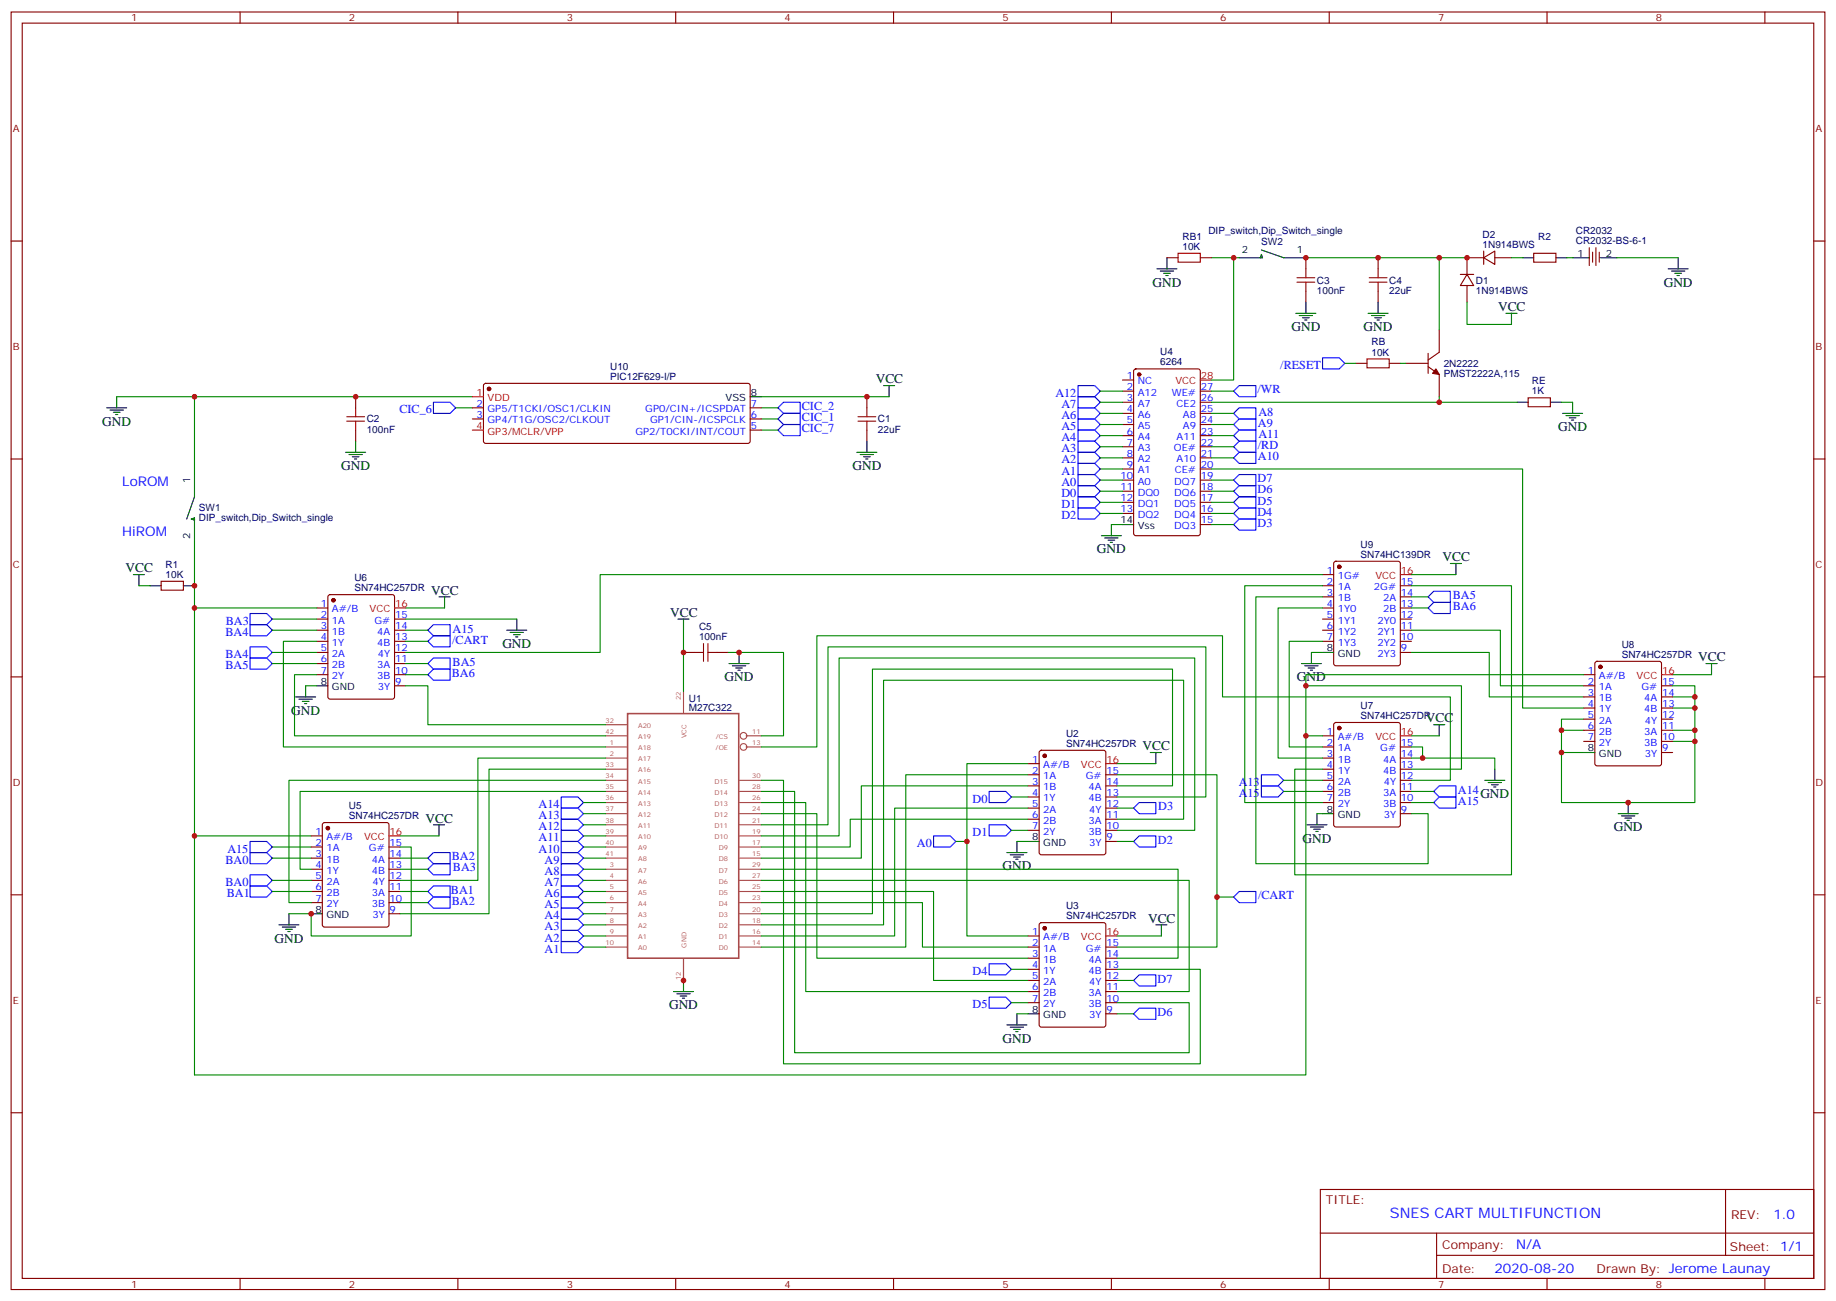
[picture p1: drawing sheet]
<svg xmlns="http://www.w3.org/2000/svg" width="583mm" height="413mm" viewBox="0 0 583 413" stroke-linecap="round" stroke-linejoin="round" font-family="sans-serif">
<g fill="none" stroke="#870000" stroke-width=".35">
<path d="M3.5 3.8h575.8v405.4h-575.8zM7.1 7.3h568.6v398.3h-568.6zM76.2 3.8v3.5M145.3 3.8v3.5M214.5 3.8v3.5M283.6 3.8v3.5M352.8 3.8v3.5M421.9 3.8v3.5M491.1 3.8v3.5M560.2 3.8v3.5M3.5 76.5h3.6M471 79.7v4.2"/>
<path d="M504.5 78.6v5.6M506.6 78.6v5.6M575.7 76.5h3.6M370.4 81.8h3.5M381 81.8h3.5M414.5 81.8v3.5M414.5 92.4v3.5M437.4 81.8v3.5M437.4 92.4v3.5M463.5 87.1h4.3M465.7 87.1l2.1 3.5h-4.3zM465.7 90.6v5.3"/>
<path d="M471 81.8l3.5-2.1v4.2zM471 81.8h-5.3v5.3M474.5 81.8h5.3M486.8 80.4h7.1v2.8h-7.1zM505.5 80v3.2M507.6 80v3.2M360.1 117.3l.4-.2h19.8l.6 .4 .1 51.8-.5 .6-20 .1-.6-.5-.1-51.7zM430.4 115.3h3.5M441 115.3h3.5M446.3 115.3h7M453.3 116.3l3.5 2.5v7.1M453.3 112.1v6.4"/>
<path d="M456.8 104.7v7.1l-3.5 2.4M112.9 125.9v3.5M112.9 136.5v3.5M149.9 129.4h3.6M149.9 132.9h3.6M153.7 121.8l.5-.2 83.5 .1 .4 .6v17.7l-.2 .5-.5 .2h-83.2l-.5-.2-.2-.5v-17.7zM238.1 129.4h3.6M238.1 132.9h3.6M238.1 136.5h3.6M275.2 125.9v3.5M275.2 136.5v3.5M356.3 120.6h3.5"/>
<path d="M356.3 124.1h3.5M356.3 127.6h3.5M356.3 131.2h3.5M356.3 134.7h3.5M356.3 138.2h3.5M381 124.1h3.5M381 127.6h3.5M381 131.2h3.5M381 134.7h3.5M381 138.2h3.5M485.1 126.2h7v2.8h-7zM3.5 145.6h3.6"/>
<path d="M356.3 141.7h3.5M356.3 145.3h3.5M356.3 148.8h3.5M356.3 152.3h3.5M356.3 155.9h3.5M356.3 159.4h3.5M381 141.7h3.5M381 145.3h3.5M381 148.8h3.5M381 152.3h3.5M381 155.9h3.5M381 159.4h3.5"/>
<path d="M575.7 145.6h3.6M356.3 162.9h3.5M381 162.9h3.5M381 166.4h3.5M423.6 178.3l.4-.2h19.8l.6 .4 .1 32-.5 .7h-20l-.6-.4-.1-32zM51.2 184.4h7v2.9h-7zM100.5 192.9h3.6M100.5 196.4h3.6M100.5 200h3.6M104.3 188.9l.5-.2h19.7l.7 .4v32l-.4 .7h-20l-.7-.4v-32zM125.2 196.4h3.6M125.2 200h3.6"/>
<path d="M419.8 182.3h3.5M419.8 185.8h3.5M419.8 189.4h3.5M419.8 192.9h3.5M419.8 196.4h3.5M419.8 200h3.5M444.5 185.8h3.5M444.5 189.4h3.5M444.5 192.9h3.5M444.5 196.4h3.5M444.5 200h3.5M3.5 214.8h3.6"/>
<path d="M100.5 207h3.6M100.5 203.5h3.6M100.5 210.5h3.6M100.5 214.1h3.6M125.2 207h3.6M125.2 203.5h3.6M125.2 210.5h3.6M125.2 214.1h3.6M125.2 217.6h3.6M217 207h3.5M227.5 207h3.6M419.8 203.5h3.5"/>
<path d="M444.5 207h3.5M444.5 203.5h3.5M502.7 214.1h3.5M502.7 217.6h3.5M506.5 210l.4-.2h19.8l.6 .5 .1 32-.5 .6-20 .1-.6-.5-.1-32zM527.4 217.6h3.5M575.7 214.8h3.6M330.1 238.3l.5-.2h19.7l.7 .4v32l-.4 .7h-20l-.7-.4-.1-32zM419.8 233.5h3.5M419.8 237h3.5M423.6 229.4l.4-.2h19.8l.6 .5 .1 32-.5 .6-20 .1-.6-.5-.1-32zM444.5 237h3.5"/>
<path d="M502.7 221.1h3.5M502.7 224.6h3.5M502.7 228.2h3.5M502.7 231.7h3.5M502.7 235.2h3.5M527.4 221.1h3.5M527.4 224.6h3.5M527.4 228.2h3.5M527.4 231.7h3.5M527.4 235.2h3.5M527.4 238.8h3.5M326.3 242.3h3.5"/>
<path d="M326.3 245.8h3.5M326.3 249.3h3.5M326.3 252.9h3.5M326.3 256.4h3.5M326.3 259.9h3.5M351 245.8h3.5M351 249.3h3.5M351 252.9h3.5M351 256.4h3.5M351 259.9h3.5M419.8 240.5h3.5M419.8 244.1h3.5"/>
<path d="M419.8 247.6h3.5M419.8 251.1h3.5M419.8 254.6h3.5M444.5 240.5h3.5M444.5 244.1h3.5M444.5 247.6h3.5M444.5 251.1h3.5M444.5 254.6h3.5M444.5 258.2h3.5M98.8 265.2h3.5M98.8 268.7h3.5M98.8 272.3h3.5"/>
<path d="M98.8 275.8h3.5M98.8 279.3h3.5M102.5 261.2l.5-.2h19.8l.6 .4 .1 32-.5 .7h-20l-.6-.4-.1-32zM123.5 268.7h3.5M123.5 272.3h3.5M123.5 275.8h3.5M123.5 279.3h3.5M326.3 263.5h3.5M351 263.5h3.5M351 267h3.5M3.5 283.9h3.6M98.8 282.9h3.5"/>
<path d="M98.8 286.4h3.5M123.5 282.9h3.5M123.5 286.4h3.5M123.5 289.9h3.5M326.3 297h3.5M330.1 292.9l.5-.2h19.7l.7 .5v32l-.4 .6-20 .1-.7-.5-.1-32zM575.7 283.9h3.6M326.3 300.5h3.5M326.3 304h3.5M326.3 307.6h3.5M326.3 311.1h3.5M326.3 314.6h3.5"/>
<path d="M326.3 318.1h3.5M351 300.5h3.5M351 304h3.5M351 307.6h3.5M351 311.1h3.5M351 314.6h3.5M351 318.1h3.5M351 321.7h3.5M3.5 353.1h3.6M575.7 353.1h3.6M419.1 377.4h156.6v28.2h-156.6zM547.7 377.4v20.9"/>
<path d="M419.1 391.2h156.5M456 398.3h119.6M456 391.2v14.2M76.2 405.6v3.6M145.3 405.6v3.6M214.5 405.6v3.6M283.6 405.6v3.6M352.8 405.6v3.6M421.9 405.6v3.6M491.1 405.6v3.6M560.2 405.6v3.6"/>
</g>
<g fill="#870000" stroke="#870000" stroke-width=".35">
<path d="M455.8 117.1l1 1.7-2.1-.3z"/>
<circle cx="331.6" cy="239.8" r=".53"/>
<circle cx="331.6" cy="294.5" r=".53"/>
<circle cx="425.1" cy="179.8" r=".53"/>
<circle cx="361.6" cy="118.8" r=".53"/>
<circle cx="105.8" cy="190.4" r=".53"/>
<circle cx="104.1" cy="262.7" r=".53"/>
<circle cx="425.1" cy="231" r=".53"/>
<circle cx="155.2" cy="123.4" r=".53"/>
<circle cx="508" cy="211.6" r=".53"/>
</g>
<g fill="none" stroke="#000" stroke-width=".35">
<path d="M400.4 79.3l7.1 2.5h7M367.2 85.3h6.4M368.3 86h4.2M369.4 86.7h2.1M370.1 87.4h.7M370.4 81.8v3.5M393.3 81.8h7.1M400.4 80.7l.4 1.1h-.8zM411.3 99.4h6.4M414.5 95.9v3.5M434.3 99.4h6.3M437.4 95.9v3.5"/>
<path d="M478 99.4h3.5M479.8 99.4v3.5M483.3 81.8h3.5M493.9 81.8h3.5M499.2 81.8h5.3M508 81.8h5.3M529.5 85.3h6.4M530.6 86h4.2M531.6 86.7h2.2M532.3 87.4h.7M532.7 81.8v3.5M412.4 100.1h4.2"/>
<path d="M413.5 100.8h2.1M414.2 101.5h.7M435.3 100.1h4.3M436.4 100.8h2.1M437.1 101.5h.7M33.9 129.4h6.3M34.9 130.1h4.3M36 130.8h2.1M36.7 131.5h.7M37 125.9v3.5M112.9 140v3.5M238.1 125.9h3.6"/>
<path d="M275.2 140v3.5M280.5 122.3h3.5M282.2 122.3v3.6M481.5 127.6h3.6M492.1 127.6h3.6M496 131.2h6.4M497.1 131.9h4.2M498.1 132.6h2.1M498.8 133.3h.7M499.2 127.6v3.6M61.7 150.6v7l-2.4 7.1M109.7 143.5h6.4"/>
<path d="M110.8 144.2h4.2M111.8 144.9h2.1M112.5 145.6h.7M272 143.5h6.3M273 144.2h4.3M274.1 144.9h2.1M274.8 145.6h.7M60.7 164.7l1-.4v.7zM61.7 164.7v7M349.6 170h6.4M350.7 170.7h4.2M351.7 171.4h2.1"/>
<path d="M352.4 172.1h.7M352.8 166.4v3.6M356.3 166.4h3.5M460.4 178.8h3.5M462.1 178.8v3.5M42.3 182.3h3.6M44.1 182.3v3.5M47.6 185.8h3.6M58.2 185.8h3.5M139.3 189.4h3.6M141.1 189.4v3.5M160.9 200h6.3"/>
<path d="M164 196.4v3.6M215.2 196.4h3.5M217 196.4v3.6M97 217.6v3.5M100.5 217.6h3.6M161.9 200.7h4.3M163 201.4h2.1M163.7 202.1h.7M231.4 210.5h6.4M232.5 211.2h4.2M233.5 211.9h2.2M234.2 212.7h.7"/>
<path d="M234.6 207v3.5M413.1 210.5h6.4M414.2 211.2h4.2M415.2 211.9h2.1M415.9 212.7h.7M416.3 207v3.5M419.8 207h3.5M541.5 210.5h3.5M543.3 210.5v3.6M93.8 221.1h6.4M94.9 221.8h4.2M96 222.5h2.1"/>
<path d="M96.7 223.2h.7M365.1 238.8h3.6M366.9 238.8v3.5M455.1 229.9h3.5M456.8 229.9v3.6M502.7 238.8h3.5M418 258.2v3.5M419.8 258.2h3.5M471.3 247.6h6.4M472.4 248.3h4.2M473.4 249h2.1M474.1 249.7h.7"/>
<path d="M474.5 244.1v3.5M513.6 258.2h6.4M514.7 258.9h4.2M515.8 259.6h2.1M516.8 254.6v3.6M137.6 261.7h3.5M139.3 261.7v3.5M319.6 270.5h6.4M320.7 271.2h4.2M321.7 271.9h2.1M322.4 272.6h.7M322.8 267v3.5"/>
<path d="M326.3 267h3.5M414.9 261.7h6.3M415.9 262.4h4.3M417 263.1h2.1M417.7 263.8h.7M516.5 260.3h.7M88.5 293.4h6.4M89.6 294.1h4.2M90.7 294.9h2.1M91.4 295.6h.7M91.7 289.9v3.5M98.8 289.9h3.5"/>
<path d="M366.9 293.4h3.5M368.7 293.4v3.6M213.8 314.6h6.3M214.8 315.3h4.3M215.9 316h2.1M216.6 316.7h.7M217 311.1v3.5M319.6 325.2h6.4M320.7 325.9h4.2M321.7 326.6h2.1M322.4 327.3h.7M322.8 321.7v3.5"/>
<path d="M326.3 321.7h3.5"/>
</g>
<path d="M149.9 125.9h3.6M149.9 136.5h3.6M381 120.6h3.5M125.2 192.9h3.6M444.5 182.3h3.5M527.4 214.1h3.5M444.5 233.5h3.5M351 242.3h3.5M123.5 265.2h3.5M351 297h3.5" fill="none" stroke="#f00" stroke-width=".35"/>
<g fill="none" stroke="#a10000" stroke-width=".35">
<path d="M373.9 80.4h7.1v2.8h-7.1zM411.7 89.5h5.6M411.7 88.1h5.6M414.5 85.3v2.8M414.5 89.5v2.9M434.6 89.5h5.7M434.6 88.1h5.7M437.4 85.3v2.8M437.4 89.5v2.9M433.9 113.9h7.1v2.8h-7.1zM110.1 133.6h5.6M110.1 132.2h5.6"/>
<path d="M112.9 129.4v2.8M112.9 133.6v2.9M272.3 133.6h5.7M272.3 132.2h5.7M275.2 129.4v2.8M275.2 133.6v2.9M220.5 207h2.8M223.3 204.2v5.6M224.7 207h2.8M224.7 204.2v5.6"/>
</g>
<g fill="none" stroke="#a64a4a" stroke-width=".35">
<path d="M217 219.4v6.9M192.3 229.9h6.9M192.3 233.5h6.9M192.3 237h6.9M236.8 233.5h4.9M236.8 237h4.9M192.3 240.5h6.9M192.3 244.1h6.9M192.3 247.6h6.9M192.3 251.1h6.9M192.3 254.6h6.9M192.3 258.2h6.9"/>
<path d="M234.7 247.6h7M234.7 251.1h7M234.7 254.6h7M234.7 258.2h7M192.3 261.7h6.9M192.3 265.2h6.9M192.3 268.7h6.9M192.3 272.3h6.9M192.3 275.8h6.9M192.3 279.3h6.9M234.7 261.7h7M234.7 265.2h7"/>
<path d="M234.7 268.7h7M234.7 272.3h7M234.7 275.8h7M234.7 279.3h7M192.3 282.9h6.9M192.3 286.4h6.9M192.3 289.9h6.9M192.3 293.4h6.9M192.3 297h6.9M234.7 282.9h7M234.7 286.4h7M234.7 289.9h7"/>
<path d="M234.7 293.4h7M234.7 297h7M192.3 300.5h6.9M217 304.1v7M234.7 300.5h7"/>
<circle cx="236" cy="237" r="1.06"/>
<circle cx="236" cy="233.5" r="1.06"/>
</g>
<path d="M199.2 226.4h35.3v77.6h-35.3z" fill="none" stroke="#a64a4a" stroke-width=".49"/>
<g fill="none" stroke="#00f" stroke-width=".35">
<path d="M419.8 113.5h5.3l1.8 1.8-1.8 1.8h-5.3zM137.6 127.6h5.3l1.7 1.8-1.7 1.8h-5.3zM246.9 129.4l1.8-1.8h5.3v3.6h-5.3zM246.9 136.5l1.8-1.8h5.3v3.5h-5.3zM248.7 131.2h5.3v3.5h-5.3l-1.8-1.8zM342.2 122.3h5.3l1.7 1.8-1.7 1.8h-5.3zM342.2 140h5.3l1.7 1.7-1.7 1.8h-5.3zM342.2 136.5h5.3l1.7 1.7-1.7 1.8h-5.3zM342.2 132.9h5.3l1.7 1.8-1.7 1.8h-5.3zM342.2 129.4h5.3l1.7 1.8-1.7 1.7h-5.3zM342.2 125.9h5.3l1.7 1.7-1.7 1.8h-5.3zM391.6 124.1l1.7-1.8h5.3v3.6h-5.3z"/>
<path d="M391.6 131.2l1.7-1.8h5.3v3.5h-5.3zM391.6 134.7l1.7-1.8h5.3v3.6h-5.3zM391.6 138.2l1.7-1.7h5.3v3.5h-5.3zM393.3 140h5.3v3.5h-5.3l-1.7-1.8zM342.2 150.6h5.3l1.7 1.7-1.7 1.8h-5.3zM342.2 147h5.3l1.7 1.8-1.7 1.8h-5.3zM342.2 143.5h5.3l1.7 1.8-1.7 1.7h-5.3zM342.2 154.1h5.3l1.7 1.8-1.7 1.7h-5.3zM342.2 157.6h5.3l1.7 1.8-1.7 1.7h-5.3zM391.6 159.4l1.7-1.8h5.3v3.5h-5.3zM391.6 155.9l1.7-1.8h5.3v3.5h-5.3zM391.6 152.3l1.7-1.7h5.3v3.5h-5.3z"/>
<path d="M393.3 143.5h5.3v3.5h-5.3l-1.7-1.7zM342.2 161.1h5.3l1.7 1.8-1.7 1.8h-5.3zM391.6 166.4l1.7-1.7h5.3v3.5h-5.3zM393.3 161.1h5.3v3.6h-5.3l-1.7-1.8zM79.4 194.7h5.3l1.7 1.7-1.7 1.8h-5.3zM79.4 198.2h5.3l1.7 1.8-1.7 1.7h-5.3zM135.8 200l1.8-1.8h5.3v3.5h-5.3zM453.3 189.4l1.8-1.8h5.3v3.5h-5.3zM453.3 192.9l1.8-1.8h5.3v3.6h-5.3zM79.4 205.2h5.3l1.7 1.8-1.7 1.8h-5.3zM79.4 208.8h5.3l1.7 1.7-1.7 1.8h-5.3zM135.8 214.1l1.8-1.8h5.3v3.5h-5.3z"/>
<path d="M135.8 210.5l1.8-1.7h5.3v3.5h-5.3zM135.8 203.5l1.8-1.8h5.3v3.5h-5.3zM178.2 259.9h5.2l1.8 1.8-1.8 1.8h-5.2zM178.2 256.4h5.2l1.8 1.8-1.8 1.7h-5.2zM178.2 252.9h5.2l1.8 1.7-1.8 1.8h-5.2zM314 251.1h5.3l1.7 1.8-1.7 1.7h-5.3zM359.8 256.4l1.8-1.8h5.3v3.6h-5.3zM400.4 245.8h5.3l1.8 1.8-1.8 1.7h-5.3zM400.4 249.3h5.3l1.8 1.8-1.8 1.8h-5.3zM455.1 254.6l1.7-1.7h5.3v3.5h-5.3zM456.8 249.3h5.3v3.6h-5.3l-1.7-1.8zM79.4 267h5.3l1.7 1.7-1.7 1.8h-5.3z"/>
<path d="M79.4 270.5h5.3l1.7 1.8-1.7 1.7h-5.3zM79.4 277.6h5.3l1.7 1.7-1.7 1.8h-5.3zM135.8 272.3l1.8-1.8h5.3v3.5h-5.3zM137.6 274h5.3v3.6h-5.3l-1.8-1.8zM178.2 263.5h5.2l1.8 1.7-1.8 1.8h-5.2zM178.2 267h5.2l1.8 1.7-1.8 1.8h-5.2zM178.2 270.5h5.2l1.8 1.8-1.8 1.7h-5.2zM178.2 274h5.2l1.8 1.8-1.8 1.8h-5.2zM178.2 277.6h5.2l1.8 1.7-1.8 1.8h-5.2zM296.3 265.2h5.3l1.8 1.8-1.8 1.7h-5.3zM314 261.7h5.3l1.7 1.8-1.7 1.7h-5.3zM361.6 265.2h5.3v3.5h-5.3l-1.8-1.7z"/>
<path d="M79.4 281.1h5.3l1.7 1.8-1.7 1.7h-5.3zM135.8 286.4l1.8-1.8h5.3v3.5h-5.3zM137.6 281.1h5.3v3.5h-5.3l-1.8-1.7zM178.2 281.1h5.2l1.8 1.8-1.8 1.7h-5.2zM178.2 284.6h5.2l1.8 1.8-1.8 1.7h-5.2zM178.2 288.1h5.2l1.8 1.8-1.8 1.8h-5.2zM178.2 291.7h5.2l1.8 1.7-1.8 1.8h-5.2zM178.2 295.2h5.2l1.8 1.8-1.8 1.7h-5.2zM178.2 298.7h5.2l1.8 1.8-1.8 1.8h-5.2zM393.3 282.9h5.3v3.5h-5.3l-1.7-1.8zM314 305.8h5.3l1.7 1.8-1.7 1.7h-5.3zM314 316.4h5.3l1.7 1.7-1.7 1.8h-5.3z"/>
<path d="M359.8 311.1l1.8-1.8h5.3v3.5h-5.3zM359.8 321.7l1.8-1.8h5.3v3.5h-5.3z"/>
</g>
<g fill="none" stroke="#008700" stroke-width=".35">
<path d="M384.5 81.8h7.1M393.3 81.8h-1.7v38.8h-7.1M414.5 81.8h51.2M456.8 81.8v22.9M465.7 95.9v7h14.1M479.8 81.8h3.5M497.4 81.8h1.8M513.3 81.8h19.4M426.9 115.3h3.5M444.5 115.3h1.8M37 125.9h112.9M61.7 125.9v24.7"/>
<path d="M144.6 129.4h5.3M241.7 125.9h40.5M241.7 129.4h5.2M241.7 136.5h5.2M241.7 132.9h5.2M349.2 124.1h7.1M349.2 127.6h7.1M349.2 131.2h7.1M349.2 134.7h7.1M349.2 138.2h7.1M384.5 124.1h7.1M384.5 127.6h97"/>
<path d="M384.5 131.2h7.1M384.5 134.7h7.1M384.5 138.2h7.1M456.8 125.9v1.7M495.7 127.6h3.5M349.2 141.7h7.1M349.2 145.3h7.1M349.2 148.8h7.1M349.2 152.3h7.1M349.2 155.9h7.1M349.2 159.4h7.1M384.5 148.8h98.8v75.8h19.4"/>
<path d="M384.5 141.7h7.1M384.5 145.3h7.1M384.5 152.3h7.1M384.5 155.9h7.1M384.5 159.4h7.1M61.7 171.7v21.2M349.2 162.9h7.1M352.8 166.4h3.5M384.5 162.9h7.1M384.5 166.4h7.1M44.1 185.8h3.5M86.4 196.4h14.1"/>
<path d="M86.4 200h14.1M100.5 192.9h-38.8v72.3M128.8 196.4h35.2M128.8 200h7M128.8 192.9h12.3M217 200v19.4M419.8 182.3h-229.3v24.7h-61.7M419.8 185.8h-24.7v68.8h24.7M419.8 189.4h-21.2v84.6h54.7v-15.8h-5.3M419.8 192.9h-14.1v47.6h14.1M448 185.8h31.8v91.8h-68.8v-33.5h8.8M448 200h28.2v17.6h26.5"/>
<path d="M448 192.9h5.3M448 189.4h5.3M448 182.3h14.1M86.4 207h14.1M86.4 210.5h14.1M97 217.6h3.5M100.5 203.5h-10.5v33.5h102.3M100.5 214.1h-7v19.4h98.8M128.8 217.6h7v12.3h56.5M128.8 210.5h7M128.8 214.1h7M128.8 203.5h7"/>
<path d="M231.1 207h17.6v26.5h-7M414.5 217.6h49.4v26.5h-15.9M416.3 207h3.5M419.8 203.5h-10.6v33.5h10.6M448 207h24.7v14.1h30M502.7 214.1h-88.2v19.4M530.9 217.6h7.1v3.5M530.9 214.1h12.4M241.7 237h17.6v-35.3h128.8v19.4h72.3v26.5h-12.4M419.8 233.5h-5.3v107.6h-352.8v-75.9h37.1M448 237h3.6v3.5M448 233.5h8.8"/>
<path d="M495.7 231.7v22.9h42.3v-19.4h-7.1M495.7 238.8h7M502.7 228.2h-7v3.5h7M530.9 231.7h7.1v3.5M530.9 224.6h7.1v7.1M530.9 221.1h7.1v3.5M185.2 258.2h7.1M185.2 254.6h7.1M192.3 251.1h-97.1v24.7h3.6M192.3 247.6h-100.6v38.8h7.1M192.3 244.1h-37.1v45.8h-28.2M192.3 240.5h-40.6v38.8h-24.7"/>
<path d="M241.7 258.2h17.6v45.8h67M241.7 254.6h14.1v60h70.5M241.7 247.6h7v89.9h132.3v-29.9h-26.5M241.7 251.1h10.5v82.9h125.3v-15.9h-23M321 252.9h5.3M326.3 242.3h-19.4v54.7h19.4M326.3 256.4h-42.3v40.6h-42.3M326.3 245.8h-38.8v54.7h-45.8M326.3 249.3h-52.9v23h-31.7M326.3 259.9h-56.4v8.8h-28.2M354.5 245.8h31.8v38.8h5.3M354.5 249.3h17.7v-37h-95.3v77.6h-35.2"/>
<path d="M354.5 259.9h21.2v-44.1h-95.2v77.6h-38.8M354.5 252.9h28.3v-47.7h-120v56.5h-21.1M354.5 242.3h12.4M354.5 256.4h5.3M407.5 251.1h12.3M407.5 247.6h12.3M418 258.2h1.8M448 240.5h26.5v3.6M448 254.6h7.1M448 251.1h7.1M86.4 279.3h12.4M86.4 272.3h12.4"/>
<path d="M86.4 268.7h12.4M127 268.7h3.5v28.3h-31.7v-7.1h-7.1M127 275.8h8.8M127 272.3h8.8M127 265.2h12.3M185.2 261.7h7.1M185.2 279.3h7.1M185.2 275.8h7.1M185.2 272.3h7.1M185.2 268.7h7.1M185.2 265.2h7.1M241.7 275.8h132.2v28.2h-19.4"/>
<path d="M241.7 279.3h135.8v35.3h-23M303.4 267h3.5M321 263.5h5.3M322.8 267h3.5M354.5 263.5h24.7v-54.7h-112.9v56.4h-24.6M354.5 267h5.3M86.4 282.9h12.4M127 286.4h8.8M127 282.9h8.8M185.2 297h7.1M185.2 293.4h7.1M185.2 289.9h7.1"/>
<path d="M185.2 286.4h7.1M185.2 282.9h7.1M241.7 286.4h51.1v14.1h33.5M241.7 282.9h54.6v28.2h30M354.5 297h14.2M386.3 284.6v15.9h-31.8M185.2 300.5h7.1M321 307.6h5.3M321 318.1h5.3M354.5 311.1h5.3M322.8 321.7h3.5M354.5 321.7h5.3"/>
</g>
<g fill="#c00">
<circle cx="386.3" cy="284.6" r=".88"/>
<circle cx="217" cy="311.1" r=".88"/>
<circle cx="306.9" cy="267" r=".88"/>
<circle cx="61.7" cy="265.2" r=".88"/>
<circle cx="98.8" cy="289.9" r=".88"/>
<circle cx="465.7" cy="81.8" r=".88"/>
<circle cx="456.8" cy="81.8" r=".88"/>
<circle cx="437.4" cy="81.8" r=".88"/>
<circle cx="217" cy="207" r=".88"/>
<circle cx="234.6" cy="207" r=".88"/>
<circle cx="414.5" cy="233.5" r=".88"/>
<circle cx="516.8" cy="254.6" r=".88"/>
<circle cx="538" cy="235.2" r=".88"/>
<circle cx="538" cy="231.7" r=".88"/>
<circle cx="538" cy="224.6" r=".88"/>
<circle cx="414.5" cy="217.6" r=".88"/>
<circle cx="451.6" cy="240.5" r=".88"/>
<circle cx="495.7" cy="238.8" r=".88"/>
<circle cx="414.5" cy="81.8" r=".88"/>
<circle cx="391.6" cy="81.8" r=".88"/>
<circle cx="112.9" cy="125.9" r=".88"/>
<circle cx="275.2" cy="125.9" r=".88"/>
<circle cx="538" cy="221.1" r=".88"/>
<circle cx="495.7" cy="231.7" r=".88"/>
<circle cx="61.7" cy="125.9" r=".88"/>
<circle cx="61.7" cy="192.9" r=".88"/>
<circle cx="61.7" cy="185.8" r=".88"/>
<circle cx="456.8" cy="127.6" r=".88"/>
</g>
<text font-size="4.6" fill="#00f" x="441.2" y="386.4">SNES CART MULTIFUNCTION</text>
<g font-size="4.2">
<text x="365.8" y="90.9">GND</text>
<text x="528.1" y="90.9">GND</text>
<text x="475.5" y="98.7">VCC</text>
<text x="409.9" y="105.1">GND</text>
<text x="432.9" y="105.1">GND</text>
<text x="278" y="121.6">VCC</text>
<text x="32.5" y="135">GND</text>
<text x="494.6" y="136.8">GND</text>
<text x="108.3" y="149.2">GND</text>
<text x="270.6" y="149.2">GND</text>
<text x="348.2" y="175.6">GND</text>
<text x="457.9" y="178.1">VCC</text>
<text x="39.9" y="181.6">VCC</text>
<text x="136.9" y="188.7">VCC</text>
<text x="212.7" y="195.7">VCC</text>
<text x="159.5" y="205.6">GND</text>
<text x="539" y="209.8">VCC</text>
<text x="230" y="216.2">GND</text>
<text x="411.7" y="216.2">GND</text>
<text x="92.4" y="226.8">GND</text>
<text x="452.6" y="229.2">VCC</text>
<text x="362.7" y="238.1">VCC</text>
<text x="469.9" y="253.2">GND</text>
<text x="135.1" y="261">VCC</text>
<text x="512.2" y="263.8">GND</text>
<text x="413.5" y="267.3">GND</text>
<text x="318.2" y="276.2">GND</text>
<text x="364.4" y="292.7">VCC</text>
<text x="87.1" y="299.1">GND</text>
<text x="212.4" y="320.3">GND</text>
<text x="318.2" y="330.8">GND</text>
</g>
<g font-size="4.2" fill="#00f">
<text x="38.8" y="154.1">LoROM</text>
<text x="38.8" y="170">HiROM</text>
<text x="562.9" y="386.7">1.0</text>
<text x="481.3" y="396.2">N/A</text>
<text x="474.4" y="404">2020-08-20</text>
</g>
<g font-size="3.9" fill="#00f">
<text x="406.4" y="117.1">/RESET</text>
<text x="335" y="125.9">A12</text>
<text x="399.2" y="124.8">/WR</text>
<text x="126.8" y="131.2">CIC_6</text>
<text x="254.5" y="130.2">CIC_2</text>
<text x="336.9" y="129.4">A7</text>
<text x="399.4" y="131.9">A8</text>
<text x="254.5" y="137.2">CIC_7</text>
<text x="254.5" y="133.6">CIC_1</text>
<text x="336.9" y="136.5">A5</text>
<text x="336.9" y="132.9">A6</text>
<text x="399.3" y="135.4">A9</text>
<text x="336.9" y="143.5">A3</text>
<text x="336.9" y="140">A4</text>
<text x="399.3" y="142.6">/RD</text>
<text x="399.4" y="139">A11</text>
<text x="336.9" y="147">A2</text>
<text x="399.3" y="146">A10</text>
<text x="336.9" y="154.1">A0</text>
<text x="336.9" y="150.6">A1</text>
<text x="399.2" y="153">D7</text>
<text x="336.9" y="157.6">D0</text>
<text x="336.9" y="161.1">D1</text>
<text x="399.2" y="160.1">D5</text>
<text x="399.2" y="156.6">D6</text>
<text x="336.9" y="164.7">D2</text>
<text x="399.1" y="163.6">D4</text>
<text x="399.2" y="167.1">D3</text>
<text x="461.2" y="190.1">BA5</text>
<text x="461.2" y="193.7">BA6</text>
<text x="71.6" y="201.7">BA4</text>
<text x="71.6" y="198.2">BA3</text>
<text x="143.7" y="200.7">A15</text>
<text x="71.6" y="208.8">BA4</text>
<text x="143.5" y="204.2">/CART</text>
<text x="71.6" y="212.3">BA5</text>
<text x="143.4" y="214.8">BA6</text>
<text x="143.7" y="211.3">BA5</text>
<text x="393.2" y="249.3">A13</text>
<text x="462.8" y="251.9">A14</text>
<text x="170.9" y="256.4">A14</text>
<text x="308.7" y="254.6">D0</text>
<text x="367.7" y="257.2">D3</text>
<text x="393.2" y="252.9">A15</text>
<text x="462.8" y="255.4">A15</text>
<text x="170.9" y="263.5">A12</text>
<text x="170.9" y="259.9">A13</text>
<text x="170.9" y="267">A11</text>
<text x="291.1" y="268.7">A0</text>
<text x="308.7" y="265.2">D1</text>
<text x="367.5" y="267.7">D2</text>
<text x="71.6" y="274">BA0</text>
<text x="72.2" y="270.5">A15</text>
<text x="143.4" y="273">BA2</text>
<text x="170.9" y="270.5">A10</text>
<text x="172.9" y="274">A9</text>
<text x="71.6" y="281.1">BA0</text>
<text x="143.8" y="276.5">BA3</text>
<text x="172.9" y="277.6">A8</text>
<text x="172.9" y="281.1">A7</text>
<text x="72" y="284.7">BA1</text>
<text x="143.2" y="283.5">BA1</text>
<text x="143.4" y="287.1">BA2</text>
<text x="172.9" y="284.6">A6</text>
<text x="399.3" y="285.3">/CART</text>
<text x="172.9" y="288.1">A5</text>
<text x="172.9" y="291.7">A4</text>
<text x="172.9" y="295.2">A3</text>
<text x="172.9" y="298.7">A2</text>
<text x="172.9" y="302.3">A1</text>
<text x="308.7" y="309.3">D4</text>
<text x="367.4" y="311.8">D7</text>
<text x="308.7" y="319.9">D5</text>
<text x="367.4" y="322.4">D6</text>
</g>
<g font-size="3.9" fill="#800">
<text x="420.9" y="382">TITLE:</text>
<text x="549.5" y="386.7">REV:</text>
<text x="457.8" y="396.2">Company:</text>
<text x="549.1" y="396.8">Sheet: 1/1</text>
<text x="457.8" y="403.9">Date:</text>
<text x="506.8" y="403.9">Drawn By: Jerome Launay</text>
</g>
<g font-size="3.2" fill="#800">
<text x="41.6" y="6.8">1</text>
<text x="110.8" y="6.8">2</text>
<text x="179.9" y="6.8">3</text>
<text x="249.1" y="6.8">4</text>
<text x="318.2" y="6.8">5</text>
<text x="387.3" y="6.8">6</text>
<text x="456.5" y="6.8">7</text>
<text x="525.6" y="6.8">8</text>
<text x="4.1" y="41.9">A</text>
<text x="576.3" y="41.9">A</text>
<text x="4.1" y="111.1">B</text>
<text x="576.3" y="111.1">B</text>
<text x="4.1" y="180.2">C</text>
<text x="576.3" y="180.2">C</text>
<text x="4.1" y="249.3">D</text>
<text x="576.3" y="249.3">D</text>
<text x="4.1" y="318.5">E</text>
<text x="576.3" y="318.5">E</text>
<text x="41.6" y="408.6">1</text>
<text x="110.8" y="408.6">2</text>
<text x="179.9" y="408.6">3</text>
<text x="249.1" y="408.6">4</text>
<text x="318.2" y="408.6">5</text>
<text x="387.3" y="408.6">6</text>
<text x="456.5" y="408.6">7</text>
<text x="525.6" y="408.6">8</text>
</g>
<g font-size="3.2" fill="#000080">
<text x="375.4" y="76.1">RB1</text>
<text x="383.6" y="74.1">DIP_switch,Dip_Switch_single</text>
<text x="400.4" y="77.7">SW2</text>
<text x="470.6" y="75.4">D2</text>
<text x="488.3" y="76.1">R2</text>
<text x="500.2" y="77.5">CR2032-BS-6-1</text>
<text x="500.2" y="74.4">CR2032</text>
<text x="375.4" y="79.3">10K</text>
<text x="470.6" y="78.6">1N914BWS</text>
<text x="418" y="90">C3</text>
<text x="441" y="90">C4</text>
<text x="468.5" y="90">D1</text>
<text x="418" y="93.2">100nF</text>
<text x="441" y="93.2">22uF</text>
<text x="468.5" y="93.2">1N914BWS</text>
<text x="368.3" y="112.7">U4</text>
<text x="435.3" y="112.8">10K</text>
<text x="435.3" y="109.6">RB</text>
<text x="193.7" y="117.4">U10</text>
<text x="368.3" y="115.9">6264</text>
<text x="458.3" y="119.6">PMST2222A,115</text>
<text x="458.3" y="116.4">2N2222</text>
<text x="193.7" y="120.6">PIC12F629-I/P</text>
<text x="486.3" y="125.2">1K</text>
<text x="486.3" y="121.9">RE</text>
<text x="116.4" y="137.3">100nF</text>
<text x="116.4" y="134">C2</text>
<text x="278.7" y="137.3">22uF</text>
<text x="278.7" y="134">C1</text>
<text x="63.1" y="165.4">DIP_switch,Dip_Switch_single</text>
<text x="63.1" y="162.2">SW1</text>
<text x="431.9" y="173.8">U9</text>
<text x="431.9" y="177">SN74HC139DR</text>
<text x="52.6" y="183.4">10K</text>
<text x="52.6" y="180.2">R1</text>
<text x="112.5" y="184.2">U6</text>
<text x="112.5" y="187.6">SN74HC257DR</text>
<text x="221.9" y="203.1">100nF</text>
<text x="221.9" y="199.9">C5</text>
<text x="514.8" y="208.8">SN74HC257DR</text>
<text x="514.8" y="205.5">U8</text>
<text x="218.6" y="225.7">M27C322</text>
<text x="218.6" y="222.8">U1</text>
<text x="431.9" y="224.9">U7</text>
<text x="338.4" y="233.8">U2</text>
<text x="431.9" y="228.2">SN74HC257DR</text>
<text x="338.4" y="237">SN74HC257DR</text>
<text x="110.7" y="256.5">U5</text>
<text x="110.7" y="259.9">SN74HC257DR</text>
<text x="338.4" y="291.7">SN74HC257DR</text>
<text x="338.4" y="288.4">U3</text>
</g>
<g font-size="3.2">
<text x="394.2" y="80.4">2</text>
<text x="411.7" y="80.4">1</text>
<text x="500.7" y="81.4">1</text>
<text x="509.8" y="81.4">2</text>
<text x="238.3" y="125.5">8</text>
<text x="230.3" y="127.3">VSS</text>
<text x="60.3" y="153.4" transform="rotate(-90 60.3 153.4)">1</text>
<text x="355.6" y="166.1">14</text>
<text x="361.1" y="167.9">Vss</text>
<text x="60.3" y="170.9" transform="rotate(-90 60.3 170.9)">2</text>
<text x="421.1" y="206.7">8</text>
<text x="424.6" y="208.4">GND</text>
<text x="101.9" y="217.2">8</text>
<text x="105.4" y="219">GND</text>
<text x="504" y="238.4">8</text>
<text x="507.5" y="240.2">GND</text>
<text x="421.1" y="257.8">8</text>
<text x="424.6" y="259.6">GND</text>
<text x="327.7" y="266.6">8</text>
<text x="331.2" y="268.4">GND</text>
<text x="100.1" y="289.6">8</text>
<text x="103.6" y="291.3">GND</text>
<text x="327.7" y="321.3">8</text>
<text x="331.2" y="323.1">GND</text>
</g>
<g font-size="3.2" fill="#f00">
<text x="151.3" y="125.5">1</text>
<text x="373.1" y="122">VCC</text>
<text x="381.2" y="120.2">28</text>
<text x="154.8" y="127.3">VDD</text>
<text x="151.3" y="136.1">4</text>
<text x="154.8" y="137.9">GP3/MCLR/VPP</text>
<text x="436.6" y="183.7">VCC</text>
<text x="444.7" y="182">16</text>
<text x="117.3" y="194.3">VCC</text>
<text x="125.4" y="192.5">16</text>
<text x="519.5" y="215.5">VCC</text>
<text x="527.6" y="213.7">16</text>
<text x="444.7" y="233.1">16</text>
<text x="436.6" y="234.9">VCC</text>
<text x="343.1" y="243.7">VCC</text>
<text x="351.2" y="241.9">16</text>
<text x="115.6" y="266.6">VCC</text>
<text x="123.6" y="264.9">16</text>
<text x="343.1" y="298.4">VCC</text>
<text x="351.2" y="296.6">16</text>
</g>
<g font-size="3.2" fill="#00f">
<text x="357.6" y="120.2">1</text>
<text x="357.6" y="123.8">2</text>
<text x="361.1" y="122">NC</text>
<text x="361.1" y="125.5">A12</text>
<text x="372" y="125.5">WE#</text>
<text x="381.2" y="123.8">27</text>
<text x="151.3" y="129">2</text>
<text x="154.8" y="130.8">GP5/T1CKI/OSC1/CLKIN</text>
<text x="204.8" y="130.8">GP0/CIN+/ICSPDAT</text>
<text x="238.3" y="129">7</text>
<text x="357.6" y="127.3">3</text>
<text x="357.6" y="130.8">4</text>
<text x="361.1" y="129">A7</text>
<text x="373.5" y="129">CE2</text>
<text x="381.2" y="130.8">25</text>
<text x="381.2" y="127.3">26</text>
<text x="151.3" y="132.6">3</text>
<text x="154.8" y="134.3">GP4/T1G/OSC2/CLKOUT</text>
<text x="201.7" y="137.9">GP2/T0CKI/INT/COUT</text>
<text x="206.4" y="134.3">GP1/CIN-/ICSPCLK</text>
<text x="238.3" y="136.1">5</text>
<text x="238.3" y="132.6">6</text>
<text x="357.6" y="134.3">5</text>
<text x="357.6" y="137.9">6</text>
<text x="361.1" y="132.6">A6</text>
<text x="361.1" y="136.1">A5</text>
<text x="375.5" y="136.1">A9</text>
<text x="375.5" y="132.6">A8</text>
<text x="381.2" y="137.9">23</text>
<text x="381.2" y="134.3">24</text>
<text x="357.6" y="141.4">7</text>
<text x="361.1" y="139.6">A4</text>
<text x="361.1" y="143.2">A3</text>
<text x="372.6" y="143.2">OE#</text>
<text x="373.5" y="139.6">A11</text>
<text x="381.2" y="141.4">22</text>
<text x="357.6" y="144.9">8</text>
<text x="357.6" y="148.4">9</text>
<text x="361.1" y="146.7">A2</text>
<text x="373.5" y="146.7">A10</text>
<text x="381.2" y="148.4">20</text>
<text x="381.2" y="144.9">21</text>
<text x="355.6" y="152">10</text>
<text x="355.6" y="155.5">11</text>
<text x="361.1" y="150.2">A1</text>
<text x="361.1" y="153.7">A0</text>
<text x="372.7" y="153.7">DQ7</text>
<text x="372.9" y="150.2">CE#</text>
<text x="381.2" y="155.5">18</text>
<text x="381.2" y="152">19</text>
<text x="355.6" y="159">12</text>
<text x="361.1" y="157.3">DQ0</text>
<text x="361.1" y="160.8">DQ1</text>
<text x="372.7" y="160.8">DQ5</text>
<text x="372.7" y="157.3">DQ6</text>
<text x="381.2" y="159">17</text>
<text x="355.6" y="162.6">13</text>
<text x="361.1" y="164.3">DQ2</text>
<text x="372.7" y="167.9">DQ3</text>
<text x="372.7" y="164.3">DQ4</text>
<text x="381.2" y="166.1">15</text>
<text x="381.2" y="162.6">16</text>
<text x="421.1" y="182">1</text>
<text x="421.1" y="185.5">2</text>
<text x="424.6" y="183.7">1G#</text>
<text x="444.7" y="185.5">15</text>
<text x="421.1" y="189">3</text>
<text x="424.6" y="187.3">1A</text>
<text x="424.6" y="190.8">1B</text>
<text x="436.1" y="187.3">2G#</text>
<text x="439" y="190.8">2A</text>
<text x="444.7" y="189">14</text>
<text x="101.9" y="192.5">1</text>
<text x="101.9" y="196.1">2</text>
<text x="105.4" y="194.3">A#/B</text>
<text x="105.4" y="197.8">1A</text>
<text x="118.9" y="197.8">G#</text>
<text x="125.4" y="196.1">15</text>
<text x="421.1" y="192.5">4</text>
<text x="421.1" y="196.1">5</text>
<text x="424.6" y="194.3">1Y0</text>
<text x="424.6" y="197.8">1Y1</text>
<text x="437.2" y="197.8">2Y0</text>
<text x="439" y="194.3">2B</text>
<text x="444.7" y="196.1">12</text>
<text x="444.7" y="192.5">13</text>
<text x="101.9" y="199.6">3</text>
<text x="101.9" y="203.1">4</text>
<text x="105.4" y="201.4">1B</text>
<text x="119.7" y="201.4">4A</text>
<text x="125.4" y="203.1">13</text>
<text x="125.4" y="199.6">14</text>
<text x="421.1" y="199.6">6</text>
<text x="421.1" y="203.1">7</text>
<text x="424.6" y="201.4">1Y2</text>
<text x="437.2" y="201.4">2Y1</text>
<text x="444.7" y="203.1">10</text>
<text x="444.7" y="199.6">11</text>
<text x="101.9" y="206.7">5</text>
<text x="105.4" y="204.9">1Y</text>
<text x="105.4" y="208.4">2A</text>
<text x="119.7" y="204.9">4B</text>
<text x="120" y="208.4">4Y</text>
<text x="125.4" y="206.7">12</text>
<text x="424.6" y="204.9">1Y3</text>
<text x="437.2" y="208.4">2Y3</text>
<text x="437.2" y="204.9">2Y2</text>
<text x="444.7" y="206.7">9</text>
<text x="101.9" y="210.2">6</text>
<text x="101.9" y="213.7">7</text>
<text x="105.4" y="211.9">2B</text>
<text x="105.4" y="215.5">2Y</text>
<text x="119.7" y="215.5">3B</text>
<text x="119.7" y="211.9">3A</text>
<text x="125.4" y="213.7">10</text>
<text x="125.4" y="210.2">11</text>
<text x="504" y="213.7">1</text>
<text x="507.5" y="215.5">A#/B</text>
<text x="120" y="219">3Y</text>
<text x="125.4" y="217.2">9</text>
<text x="504" y="217.2">2</text>
<text x="504" y="220.8">3</text>
<text x="507.5" y="219">1A</text>
<text x="521" y="219">G#</text>
<text x="527.6" y="220.8">14</text>
<text x="527.6" y="217.2">15</text>
<text x="504" y="224.3">4</text>
<text x="504" y="227.8">5</text>
<text x="507.5" y="222.5">1B</text>
<text x="507.5" y="226.1">1Y</text>
<text x="521.9" y="226.1">4B</text>
<text x="521.9" y="222.5">4A</text>
<text x="527.6" y="227.8">12</text>
<text x="527.6" y="224.3">13</text>
<text x="421.1" y="233.1">1</text>
<text x="504" y="231.4">6</text>
<text x="507.5" y="229.6">2A</text>
<text x="507.5" y="233.1">2B</text>
<text x="521.9" y="233.1">3A</text>
<text x="522.1" y="229.6">4Y</text>
<text x="527.6" y="231.4">11</text>
<text x="421.1" y="236.6">2</text>
<text x="424.6" y="234.9">A#/B</text>
<text x="424.6" y="238.4">1A</text>
<text x="438.1" y="238.4">G#</text>
<text x="444.7" y="236.6">15</text>
<text x="504" y="234.9">7</text>
<text x="507.5" y="236.6">2Y</text>
<text x="521.9" y="236.6">3B</text>
<text x="527.6" y="238.4">9</text>
<text x="527.6" y="234.9">10</text>
<text x="327.7" y="241.9">1</text>
<text x="327.7" y="245.5">2</text>
<text x="331.2" y="243.7">A#/B</text>
<text x="351.2" y="245.5">15</text>
<text x="421.1" y="240.2">3</text>
<text x="421.1" y="243.7">4</text>
<text x="424.6" y="241.9">1B</text>
<text x="424.6" y="245.5">1Y</text>
<text x="439" y="245.5">4B</text>
<text x="439" y="241.9">4A</text>
<text x="444.7" y="243.7">13</text>
<text x="444.7" y="240.2">14</text>
<text x="522.1" y="240.2">3Y</text>
<text x="327.7" y="249">3</text>
<text x="331.2" y="247.2">1A</text>
<text x="331.2" y="250.8">1B</text>
<text x="344.6" y="247.2">G#</text>
<text x="345.5" y="250.8">4A</text>
<text x="351.2" y="249">14</text>
<text x="421.1" y="247.2">5</text>
<text x="421.1" y="250.8">6</text>
<text x="424.6" y="249">2A</text>
<text x="439.2" y="249">4Y</text>
<text x="444.7" y="250.8">11</text>
<text x="444.7" y="247.2">12</text>
<text x="327.7" y="252.5">4</text>
<text x="327.7" y="256">5</text>
<text x="331.2" y="254.3">1Y</text>
<text x="331.2" y="257.8">2A</text>
<text x="345.5" y="254.3">4B</text>
<text x="345.7" y="257.8">4Y</text>
<text x="351.2" y="256">12</text>
<text x="351.2" y="252.5">13</text>
<text x="421.1" y="254.3">7</text>
<text x="424.6" y="252.5">2B</text>
<text x="424.6" y="256">2Y</text>
<text x="439" y="256">3B</text>
<text x="439" y="252.5">3A</text>
<text x="444.7" y="257.8">9</text>
<text x="444.7" y="254.3">10</text>
<text x="327.7" y="259.6">6</text>
<text x="327.7" y="263.1">7</text>
<text x="331.2" y="261.3">2B</text>
<text x="345.5" y="261.3">3A</text>
<text x="351.2" y="263.1">10</text>
<text x="351.2" y="259.6">11</text>
<text x="439.2" y="259.6">3Y</text>
<text x="100.1" y="264.9">1</text>
<text x="100.1" y="268.4">2</text>
<text x="103.6" y="266.6">A#/B</text>
<text x="123.6" y="268.4">15</text>
<text x="331.2" y="264.9">2Y</text>
<text x="345.5" y="264.9">3B</text>
<text x="345.7" y="268.4">3Y</text>
<text x="351.2" y="266.6">9</text>
<text x="100.1" y="271.9">3</text>
<text x="100.1" y="275.4">4</text>
<text x="103.6" y="270.2">1A</text>
<text x="103.6" y="273.7">1B</text>
<text x="117.1" y="270.2">G#</text>
<text x="118" y="273.7">4A</text>
<text x="123.6" y="275.4">13</text>
<text x="123.6" y="271.9">14</text>
<text x="100.1" y="279">5</text>
<text x="103.6" y="277.2">1Y</text>
<text x="103.6" y="280.7">2A</text>
<text x="118" y="277.2">4B</text>
<text x="118.2" y="280.7">4Y</text>
<text x="123.6" y="279">12</text>
<text x="100.1" y="282.5">6</text>
<text x="100.1" y="286">7</text>
<text x="103.6" y="284.3">2B</text>
<text x="103.6" y="287.8">2Y</text>
<text x="118" y="287.8">3B</text>
<text x="118" y="284.3">3A</text>
<text x="123.6" y="286">10</text>
<text x="123.6" y="282.5">11</text>
<text x="118.2" y="291.3">3Y</text>
<text x="123.6" y="289.6">9</text>
<text x="327.7" y="296.6">1</text>
<text x="331.2" y="298.4">A#/B</text>
<text x="327.7" y="300.1">2</text>
<text x="327.7" y="303.7">3</text>
<text x="331.2" y="301.9">1A</text>
<text x="331.2" y="305.4">1B</text>
<text x="344.6" y="301.9">G#</text>
<text x="345.5" y="305.4">4A</text>
<text x="351.2" y="303.7">14</text>
<text x="351.2" y="300.1">15</text>
<text x="327.7" y="307.2">4</text>
<text x="327.7" y="310.7">5</text>
<text x="331.2" y="309">1Y</text>
<text x="345.5" y="309">4B</text>
<text x="351.2" y="310.7">12</text>
<text x="351.2" y="307.2">13</text>
<text x="327.7" y="314.3">6</text>
<text x="327.7" y="317.8">7</text>
<text x="331.2" y="312.5">2A</text>
<text x="331.2" y="316">2B</text>
<text x="345.5" y="316">3A</text>
<text x="345.7" y="312.5">4Y</text>
<text x="351.2" y="317.8">10</text>
<text x="351.2" y="314.3">11</text>
<text x="331.2" y="319.5">2Y</text>
<text x="345.5" y="319.5">3B</text>
<text x="345.7" y="323.1">3Y</text>
<text x="351.2" y="321.3">9</text>
</g>
<g font-size="2.1" fill="#a54b4b">
<text x="216.2" y="222.1" transform="rotate(-90 216.2 222.1)">22</text>
<text x="192.2" y="229.2">32</text>
<text x="192.2" y="232.8">42</text>
<text x="202.6" y="231">A20</text>
<text x="238.8" y="232.8">11</text>
<text x="193.6" y="236.3">1</text>
<text x="193.6" y="239.8">2</text>
<text x="202.6" y="234.5">A19</text>
<text x="202.6" y="238">A18</text>
<text x="217.9" y="234.2" transform="rotate(-90 217.9 234.2)">VCC</text>
<text x="227.2" y="238">/OE</text>
<text x="227.2" y="234.5">/CS</text>
<text x="238.8" y="236.3">13</text>
<text x="192.2" y="243.4">33</text>
<text x="202.6" y="241.6">A17</text>
<text x="202.6" y="245.1">A16</text>
<text x="192.2" y="246.9">34</text>
<text x="192.2" y="250.4">35</text>
<text x="202.6" y="248.6">A15</text>
<text x="226.8" y="248.6">D15</text>
<text x="238.8" y="246.9">30</text>
<text x="238.8" y="250.4">28</text>
<text x="192.2" y="253.9">36</text>
<text x="192.2" y="257.5">37</text>
<text x="202.6" y="252.1">A14</text>
<text x="202.6" y="255.7">A13</text>
<text x="226.8" y="252.1">D14</text>
<text x="226.8" y="255.7">D13</text>
<text x="238.8" y="253.9">26</text>
<text x="238.8" y="257.5">24</text>
<text x="192.2" y="261">38</text>
<text x="202.6" y="259.2">A12</text>
<text x="202.6" y="262.7">A11</text>
<text x="226.8" y="259.2">D12</text>
<text x="226.8" y="262.7">D11</text>
<text x="238.8" y="261">21</text>
<text x="192.2" y="264.5">39</text>
<text x="192.2" y="268.1">40</text>
<text x="202.6" y="266.3">A10</text>
<text x="202.6" y="269.8">A9</text>
<text x="226.8" y="266.3">D10</text>
<text x="228.2" y="269.8">D9</text>
<text x="238.8" y="264.5">19</text>
<text x="238.8" y="268.1">17</text>
<text x="192.2" y="271.6">41</text>
<text x="193.6" y="275.1">3</text>
<text x="202.6" y="273.3">A8</text>
<text x="228.2" y="273.3">D8</text>
<text x="238.8" y="271.6">15</text>
<text x="238.8" y="275.1">29</text>
<text x="193.6" y="278.6">4</text>
<text x="202.6" y="276.8">A7</text>
<text x="202.6" y="280.4">A6</text>
<text x="228.2" y="276.8">D7</text>
<text x="228.2" y="280.4">D6</text>
<text x="238.8" y="278.6">27</text>
<text x="193.6" y="282.2">5</text>
<text x="193.6" y="285.7">6</text>
<text x="202.6" y="283.9">A5</text>
<text x="202.6" y="287.4">A4</text>
<text x="228.2" y="283.9">D5</text>
<text x="228.2" y="287.4">D4</text>
<text x="238.8" y="282.2">25</text>
<text x="238.8" y="285.7">23</text>
<text x="193.6" y="289.2">7</text>
<text x="193.6" y="292.7">8</text>
<text x="202.6" y="291">A3</text>
<text x="228.2" y="291">D3</text>
<text x="238.8" y="289.2">20</text>
<text x="238.8" y="292.7">18</text>
<text x="192.2" y="299.8">10</text>
<text x="193.6" y="296.3">9</text>
<text x="202.6" y="294.5">A2</text>
<text x="202.6" y="298">A1</text>
<text x="228.2" y="294.5">D2</text>
<text x="228.2" y="298">D1</text>
<text x="238.8" y="296.3">16</text>
<text x="238.8" y="299.8">14</text>
<text x="202.6" y="301.5">A0</text>
<text x="217.9" y="300.7" transform="rotate(-90 217.9 300.7)">GND</text>
<text x="228.2" y="301.5">D0</text>
<text x="216.2" y="311" transform="rotate(-90 216.2 311)">12</text>
</g>
</svg>
